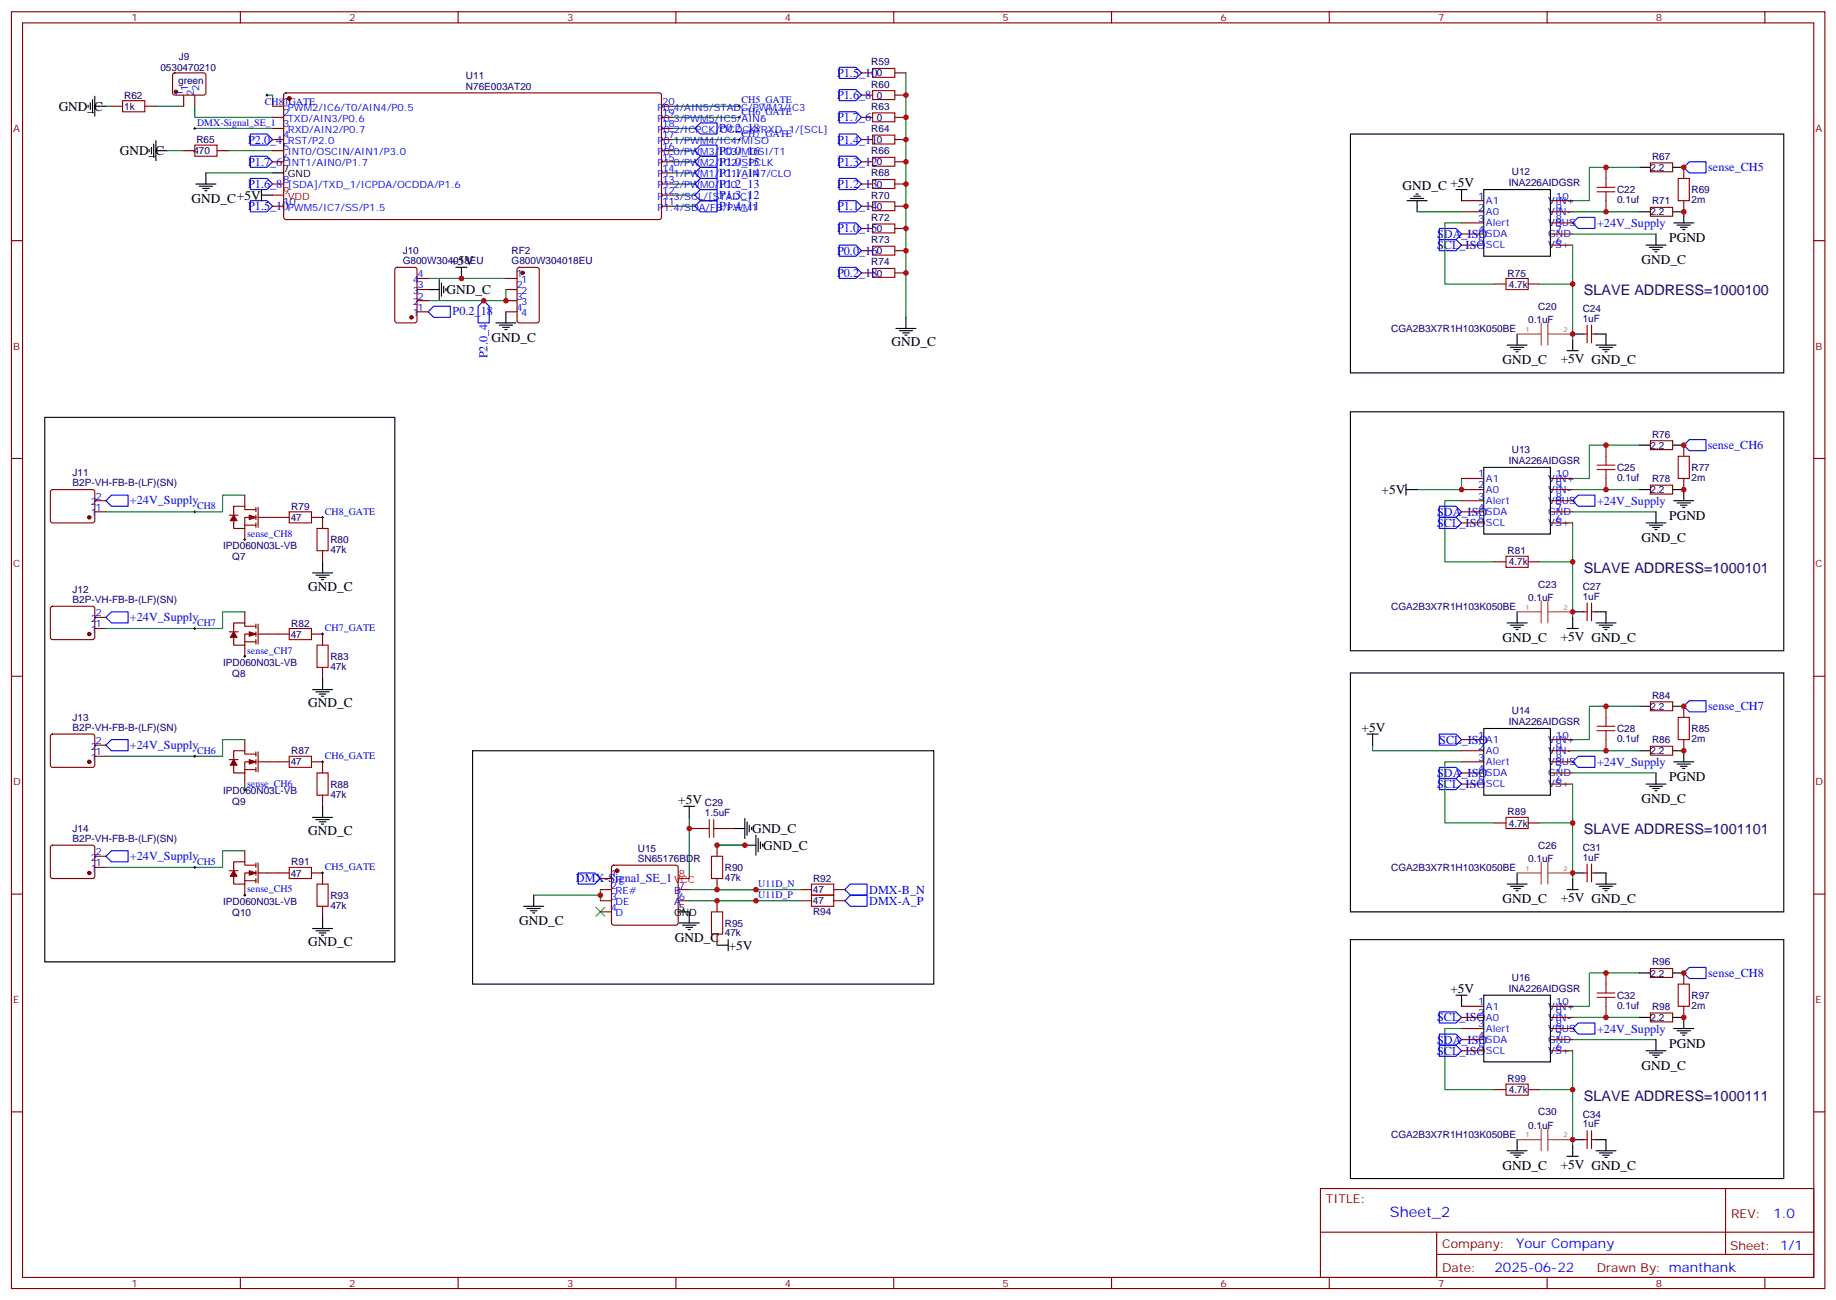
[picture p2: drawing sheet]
<svg xmlns="http://www.w3.org/2000/svg" width="583mm" height="413mm" viewBox="0 0 583 413" stroke-linecap="round" stroke-linejoin="round" font-family="sans-serif">
<g fill="none" stroke="#870000" stroke-width=".35">
<path d="M3.6 3.7h575.8v405.4h-575.8zM7.2 7.3h568.6v398.3h-568.6zM76.3 3.7v3.6M145.5 3.7v3.6M214.6 3.7v3.6M283.7 3.7v3.6M352.9 3.7v3.6M422 3.7v3.6M491.2 3.7v3.6M560.3 3.7v3.6M35.4 33.7h3.5M46 33.7h3.5"/>
<path d="M55 23.3l.5-.2 9.4 .1 .5 .6-.1 6-.6 .4-9.5-.1-.4-.6v-5.7zM58.3 30.2v3.5M61.8 30.2v3.5M86.5 37.3h3.6M86.5 33.7h3.6M90.3 29.7l.5-.2h118.8l.4 .7-.1 39.1-.6 .4-118.8-.1-.4-.6v-38.8zM210 37.3h3.5M210 33.7h3.5M273.5 37.3h3.5M273.5 30.2h3.5M273.5 23.1h3.5M284.1 37.3h3.5"/>
<path d="M284.1 30.2h3.5M284.1 23.1h3.5M58.3 47.8h3.5M68.9 47.8h3.5M86.5 58.4h3.6M86.5 51.4h3.6M86.5 44.3h3.6M86.5 47.8h3.6M86.5 40.8h3.6M210 58.4h3.5M210 51.4h3.5M210 44.3h3.5"/>
<path d="M210 47.8h3.5M210 40.8h3.5M210 54.9h3.5M273.5 58.4h3.5M273.5 51.4h3.5M273.5 44.3h3.5M284.1 58.4h3.5M284.1 51.4h3.5M284.1 44.3h3.5M509.9 53.1v3.6M524 51.7h7v2.8h-7zM534.6 53.1v3.6"/>
<path d="M3.6 76.4h3.6M86.5 65.5h3.6M210 65.5h3.5M210 61.9h3.5M273.5 79.6h3.5M273.5 72.5h3.5M273.5 65.5h3.5M284.1 79.6h3.5M284.1 72.5h3.5M284.1 65.5h3.5M464 63.7h7.1M464 67.2h7.1"/>
<path d="M464 70.8h7.1M464 74.3h7.1M464 77.8h7.1M492.2 63.7h7.1M492.2 67.2h7.1M492.2 70.8h7.1M492.2 74.3h7.1M492.2 77.8h7.1M509.9 63.7v3.5M524 65.8h7v2.9h-7zM534.6 63.7v3.5M575.8 76.4h3.6"/>
<path d="M125.6 85.1l.4-.2h5.7l.6 .4 .1 16.5-.5 .7h-5.9l-.6-.4-.1-16.5zM132.4 88.4h3.5M132.4 91.9h3.5M132.4 95.5h3.5M132.4 99h3.5M160.6 88.4h3.5M160.6 91.9h3.5M160.6 95.5h3.5M160.6 99h3.5M164.4 85.1l.5-.2h5.6l.6 .4 .1 16.5-.5 .7h-5.8l-.7-.4-.1-16.5zM273.5 86.6h3.5M284.1 86.6h3.5"/>
<path d="M474.6 90.2h3.5M485.2 90.2h3.5M502.8 106h1.1M503.9 103.2v5.7M505.3 103.2v5.7M505.3 106h1M524 139.9h7v2.8h-7zM3.6 145.6h3.6M16.2 155.6l.5-.2h12.7l.5 .2 .2 .5-.1 9.5-.6 .4h-13l-.4-.7v-9.2zM30.1 159h3.5M77.7 157.2v3.5M464 151.9h7.1"/>
<path d="M464 155.4h7.1M464 159h7.1M492.2 151.9h7.1M492.2 155.4h7.1M492.2 159h7.1M509.9 141.3v3.6M509.9 151.9v3.5M524 154h7v2.8h-7zM534.6 141.3v3.6M534.6 151.9v3.5M575.8 145.6h3.6M30.1 162.5h3.5"/>
<path d="M72.8 163.5h2.8M77.7 167.8v3.5M77.7 166.7h3.5M81.2 164.3h-3.5v3.5h-3.5v-2.5M81.2 161.8h-3.5v-1.1h-3.5v2.8M81.2 161.1v1.4M81.2 163.5v1.5M81.2 166v1.4M82 164.3h9.8M82 161.1v6.3M98.9 164.3h3.5v3.5M102.4 174.8v3.6"/>
<path d="M464 162.5h7.1M464 166h7.1M474.6 178.4h3.5M485.2 178.4h3.5M492.2 162.5h7.1M492.2 166h7.1M16.2 192.7l.5-.2h12.7l.5 .2 .2 .5-.1 9.4-.6 .5-13-.1-.4-.6v-9.2zM30.1 199.5h3.5M30.1 196h3.5M77.7 194.2v3.6M81.2 198.8h-3.5v-1h-3.5v2.8M81.2 198.1v1.4"/>
<path d="M82 198.1v6.4M502.8 194.2h1.1M503.9 191.4v5.7M505.3 191.4v5.7M505.3 194.2h1M3.6 214.7h3.6M72.8 200.6h2.8M77.7 204.8v3.6M77.7 203.8h3.5M81.2 201.3h-3.5v3.5h-3.5v-2.4M81.2 200.6v1.4M81.2 203.1v1.4"/>
<path d="M82 201.3h9.8M98.9 201.3h3.5v3.5M102.4 211.9v3.5M575.8 214.7h3.6M16.2 233.3l.5-.3h12.7l.5 .3 .2 .5-.1 9.4-.6 .4h-13l-.4-.7v-9.1zM30.1 236.6h3.5M77.7 234.8v3.5M81.2 239.4h-3.5v-1.1h-3.5v2.9M81.2 238.7v1.4M82 238.7v6.3M464 234.8h7.1M464 238.3h7.1"/>
<path d="M492.2 234.8h7.1M492.2 238.3h7.1M509.9 224.2v3.6M509.9 234.8v3.5M524 222.8h7v2.8h-7zM524 236.9h7v2.8h-7zM534.6 224.2v3.6M534.6 234.8v3.5M30.1 240.1h3.5M72.8 241.2h2.8M77.7 245.4v3.5M77.7 244.3h3.5"/>
<path d="M81.2 241.9h-3.5v3.5h-3.5v-2.5M81.2 241.2v1.4M81.2 243.6v1.4M82 241.9h9.8M98.9 241.9h3.5v3.5M102.4 252.4v3.6M464 241.9h7.1M464 245.4h7.1M464 248.9h7.1M492.2 241.9h7.1M492.2 245.4h7.1M492.2 248.9h7.1"/>
<path d="M16.2 268.5l.5-.2h12.7l.5 .2 .2 .5-.1 9.5-.6 .4-13-.1-.4-.6v-9.2zM30.1 275.4h3.5M30.1 271.9h3.5M72.8 276.4h2.8M77.7 270.1v3.5M77.7 279.6h3.5M81.2 277.1h-3.5v3.6h-3.5v-2.5M81.2 274.7h-3.5v-1.1h-3.5v2.8M81.2 274v1.4M81.2 276.4v1.4M81.2 278.9v1.4M82 277.1h9.8"/>
<path d="M82 274v6.3M98.9 277.1h3.5v3.6M190.6 278.9h3.5M194.4 274.9l.4-.2h19.8l.5 .2 .2 .5v17.6l-.2 .5-.5 .2h-19.8l-.5-.2-.2-.5v-17.6zM218.8 263h3.6M227.6 268.3v3.6M227.6 278.9v3.5M229.4 263h3.5M474.6 261.3h3.5M485.2 261.3h3.5M502.8 277.1h1.1M503.9 274.3v5.7"/>
<path d="M505.3 277.1h1M505.3 274.3v5.7M3.6 283.8h3.6M77.7 280.7v3.5M102.4 287.7v3.6M190.6 286h3.5M190.6 282.4h3.5M190.6 289.5h3.5M215.3 286h3.5M215.3 282.4h3.5M227.6 286v3.5M227.6 296.5v3.6"/>
<path d="M254.1 286h3.5M254.1 282.4h3.5M264.7 286h3.5M264.7 282.4h3.5M575.8 283.8h3.6M464 319.5h7.1M492.2 319.5h7.1M509.9 308.9v3.5M509.9 319.5v3.5M524 307.5h7v2.8h-7zM534.6 308.9v3.5M534.6 319.5v3.5"/>
<path d="M464 323h7.1M464 326.5h7.1M464 330.1h7.1M464 333.6h7.1M492.2 323h7.1M492.2 326.5h7.1M492.2 330.1h7.1M492.2 333.6h7.1M524 321.6h7v2.8h-7zM3.6 353h3.6M474.6 345.9h3.5M485.2 345.9h3.5"/>
<path d="M503.9 359v5.6M505.3 359v5.6M575.8 353h3.6M419.2 377.3h156.6v28.3h-156.6zM502.8 361.8h1.1M505.3 361.8h1M547.8 377.4v20.8M419.2 391.2h156.5M456.1 398.2h119.6M456.1 391.2v14.1M76.3 405.6v3.5M145.5 405.6v3.5"/>
<path d="M214.6 405.6v3.5M283.7 405.6v3.5M352.9 405.6v3.5M422 405.6v3.5M491.2 405.6v3.5M560.3 405.6v3.5"/>
</g>
<g fill="none" stroke="#a10000" stroke-width=".35">
<path d="M38.9 32h7.1v3.5h-7.1zM277 35.8h7.1v2.9h-7.1zM277 28.8h7.1v2.8h-7.1zM277 21.7h7.1v2.9h-7.1zM61.8 46.1h7.1v3.5h-7.1zM277 57h7.1v2.8h-7.1zM277 50h7.1v2.8h-7.1zM277 42.9h7.1v2.8h-7.1zM507 59.5h5.7M509.9 56.7v2.8M532.8 56.7h3.5v7h-3.5zM277 78.2h7.1v2.8h-7.1z"/>
<path d="M277 71.1h7.1v2.8h-7.1zM277 64.1h7.1v2.8h-7.1zM507 60.9h5.7M509.9 60.9v2.8M277 85.2h7.1v2.9h-7.1zM478.1 88.4h7.1v3.5h-7.1zM507 149.1h5.7M507 147.7h5.7M509.9 144.9v2.8M509.9 149.1v2.8M532.8 144.9h3.5v7h-3.5zM91.8 162.5h7.1v3.5h-7.1z"/>
<path d="M100.6 167.8h3.6v7h-3.6zM478.1 176.6h7.1v3.5h-7.1zM91.8 199.5h7.1v3.6h-7.1zM100.6 204.8h3.6v7.1h-3.6zM507 232h5.7M507 230.6h5.7M509.9 227.8v2.8M509.9 232v2.8M532.8 227.8h3.5v7h-3.5zM91.8 240.1h7.1v3.5h-7.1zM100.6 245.4h3.6v7h-3.6zM478.1 259.5h7.1v3.5h-7.1z"/>
<path d="M91.8 275.4h7.1v3.5h-7.1zM222.4 263h2.8M225.2 260.2v5.7M225.9 271.9h3.5v7h-3.5zM226.6 263h2.8M226.6 260.2v5.7M100.6 280.7h3.6v7h-3.6zM225.9 289.5h3.5v7h-3.5zM257.6 284.2h7.1v3.5h-7.1zM257.6 280.7h7.1v3.5h-7.1zM507 316.7h5.7M507 315.2h5.7"/>
<path d="M509.9 312.4v2.8M509.9 316.7v2.8M532.8 312.4h3.5v7.1h-3.5zM478.1 344.2h7.1v3.5h-7.1z"/>
</g>
<g fill="none" stroke="#000" stroke-width=".35">
<path d="M28 33.4v.7M28.7 32.7v2.1M29.4 31.6v4.2M30.1 33.7h3.5M30.1 30.6v6.3M47.4 47.5v.7M48.1 46.8v2.1M48.8 45.7v4.3M49.5 47.8h3.5M49.5 44.7v6.3M62.2 58.4h6.3M63.3 59.1h4.2"/>
<path d="M64.3 59.8h2.1M65.4 54.9v3.5M86.5 54.9h3.6M428.7 42.5h137.6v75.9h-137.6zM520.5 53.1h3.5M531 53.1h3.6M65 60.5h.7M83 61.9h3.5M83 60.2v3.5M446.7 63.7h6.4M447.8 63h4.2M448.8 62.3h2.2"/>
<path d="M449.5 61.6h.8M449.9 63.7v3.5M462.2 60.2h3.6M464 60.2v3.5M471.1 60.2h21.1v21.2h-21.1zM520.5 67.2h3.5M522.6 77.8h6.3M523.6 78.5h4.3M524.7 79.2h2.1M525.4 79.9h.7M525.7 74.3v3.5M531 67.2h3.6v3.6"/>
<path d="M531.4 70.8h6.3M532.4 71.5h4.3M533.5 72.2h2.1M534.2 72.9h.7M135.9 91.9h3.6M139.5 88.8v6.3M140.2 89.8v4.3M140.9 90.9v2.1M141.6 91.6v.7M144.7 84.9h3.6M146.5 84.9v3.5M160.6 99v3.5"/>
<path d="M157.4 102.5h6.4M158.5 103.2h4.2M159.6 103.9h2.1M160.3 104.6h.7M284.4 104.3h6.4M285.5 105h4.2M286.6 105.7h2.1M287.3 106.4h.7M287.6 100.8v3.5M478.5 109.6h6.3M479.5 110.3h4.3M480.6 111h2.1"/>
<path d="M481.3 111.7h.7M481.6 106v3.6M497.5 111.3h3.6M499.3 106h3.5M499.3 107.8v3.5M506.3 106h3.6v3.6M506.7 109.6h6.3M507.8 110.3h4.2M508.8 111h2.1M509.5 111.7h.7M14.2 132.5h111.1v172.9h-111.1zM428.7 130.7h137.6v75.9h-137.6z"/>
<path d="M446.4 155.4h3.5M446.4 153.7v3.5M471.1 148.4h21.1v21.1h-21.1zM520.5 155.4h3.5M520.5 141.3h3.5M531 155.4h3.6v3.6M531 141.3h3.6M531.4 159h6.3M532.4 159.7h4.3M102.4 178.4v3.5M522.6 166h6.3M523.6 166.7h4.3"/>
<path d="M524.7 167.4h2.1M525.4 168.1h.7M525.7 162.5v3.5M533.5 160.4h2.1M534.2 161.1h.7M99.2 181.9h6.4M100.3 182.6h4.2M101.4 183.3h2.1M102.1 184h.7M478.5 197.8h6.3M479.5 198.5h4.3M480.6 199.2h2.1"/>
<path d="M481.3 199.9h.7M481.6 194.2v3.6M497.5 199.5h3.6M499.3 196v3.5M499.3 194.2h3.5M506.3 194.2h3.6v3.6M506.7 197.8h6.3M507.8 198.5h4.2M508.8 199.2h2.1M509.5 199.9h.7M99.2 218.9h6.4M100.3 219.6h4.2"/>
<path d="M102.4 215.4v3.5M428.7 213.6h137.6v75.9h-137.6zM101.4 220.3h2.1M102.1 221.1h.7M150 238.3h146.4v74.1h-146.4zM434 233h3.6M435.8 233v3.6M471.1 231.3h21.1v21.1h-21.1zM520.5 224.2h3.5M520.5 238.3h3.5M531 238.3h3.6v3.6M531 224.2h3.6"/>
<path d="M99.2 259.5h6.4M102.4 256v3.5M217.1 256h3.5M218.8 256v3.5M236.5 259.9v6.3M522.6 248.9h6.3M523.6 249.6h4.3M524.7 250.3h2.1M525.4 251h.7M525.7 245.4v3.5M531.4 241.9h6.3M532.4 242.6h4.3"/>
<path d="M533.5 243.3h2.1M534.2 244h.7M100.3 260.2h4.2M101.4 260.9h2.1M102.1 261.6h.7M232.9 263h3.6M236.5 268.3h3.5M237.2 260.9v4.2M237.9 262v2.1M238.6 262.7v.7M240 265.1v6.4M240.7 266.2v4.2"/>
<path d="M241.4 267.3v2.1M242.1 268v.7M481.6 277.1v3.6M499.3 278.9v3.5M499.3 277.1h3.5M506.3 277.1h3.6v3.6M99.2 294.8h6.4M100.3 295.5h4.2M101.4 296.2h2.1M102.1 296.9h.7M102.4 291.3v3.5M166.3 287.7h6.3"/>
<path d="M167.3 288.4h4.3M168.4 289.1h2.1M169.1 289.8h.7M169.4 284.2v3.5M215.3 289.5h3.5v3.5M215.7 293h6.3M216.7 293.7h4.2M217.8 294.4h2.1M218.5 295.1h.7M231.2 298.3v3.5M428.7 298.3h137.6v75.9h-137.6zM478.5 280.7h6.3"/>
<path d="M479.5 281.4h4.3M480.6 282.1h2.1M481.3 282.8h.7M497.5 282.4h3.6M506.7 280.7h6.3M507.8 281.4h4.2M508.8 282.1h2.1M509.5 282.8h.7M227.6 300.1h3.6M462.2 315.9h3.6M464 315.9v3.6M471.1 315.9h21.1v21.2h-21.1z"/>
<path d="M520.5 308.9h3.5M531 308.9h3.6M520.5 323h3.5M522.6 333.6h6.3M523.6 334.3h4.3M524.7 335h2.1M525.4 335.7h.7M525.7 330.1v3.5M531 323h3.6v3.5M531.4 326.5h6.3M532.4 327.2h4.3M533.5 327.9h2.1"/>
<path d="M534.2 328.6h.7M478.5 365.3h6.3M479.5 366h4.3M480.6 366.7h2.1M481.3 367.5h.7M481.6 361.8v3.5M497.5 367.1h3.6M499.3 363.6v3.5M499.3 361.8h3.5M506.3 361.8h3.6v3.5M506.7 365.3h6.3M507.8 366h4.2"/>
<path d="M508.8 366.7h2.1M509.5 367.5h.7"/>
</g>
<g fill="none" stroke="#00f" stroke-width=".35">
<path d="M266.5 35.5h5.2l1.8 1.8-1.8 1.7h-5.2zM266.5 21.4h5.2l1.8 1.7-1.8 1.8h-5.2zM266.5 28.4h5.2l1.8 1.8-1.8 1.8h-5.2zM79.5 42.5h5.3l1.7 1.8-1.7 1.8h-5.3zM79.5 49.6h5.3l1.7 1.8-1.7 1.7h-5.3zM79.5 56.7h5.3l1.7 1.7-1.7 1.8h-5.3zM220.6 58.4l1.8-1.7h5.2v3.5h-5.2zM220.6 54.9l1.8-1.8h5.2v3.6h-5.2zM220.6 47.8l1.8-1.7h5.2v3.5h-5.2zM220.6 40.8l1.8-1.8h5.2v3.5h-5.2zM222.4 49.6h5.2v3.5h-5.2l-1.8-1.7zM266.5 49.6h5.2l1.8 1.8-1.8 1.7h-5.2z"/>
<path d="M266.5 42.5h5.2l1.8 1.8-1.8 1.8h-5.2zM266.5 56.7h5.2l1.8 1.7-1.8 1.8h-5.2zM536.3 51.4h5.3v3.5h-5.3l-1.7-1.8zM79.5 63.7h5.3l1.7 1.8-1.7 1.7h-5.3zM220.6 65.5l1.8-1.8h5.2v3.5h-5.2zM222.4 60.2h5.2v3.5h-5.2l-1.8-1.8zM266.5 63.7h5.2l1.8 1.8-1.8 1.7h-5.2zM266.5 70.8h5.2l1.8 1.7-1.8 1.8h-5.2zM266.5 77.8h5.2l1.8 1.8-1.8 1.8h-5.2zM457 76.1h5.2l1.8 1.7-1.8 1.8h-5.2zM457 72.5h5.2l1.8 1.8-1.8 1.8h-5.2zM499.3 70.8l1.8-1.8h5.2v3.5h-5.2z"/>
<path d="M135.9 99l1.8-1.8h5.3v3.6h-5.3zM153.6 95.5l1.7 1.7v5.3h-3.5v-5.3zM266.5 84.9h5.2l1.8 1.7-1.8 1.8h-5.2zM33.6 159l1.8-1.8h5.3v3.5h-5.3zM499.3 159l1.8-1.8h5.2v3.5h-5.2zM534.6 141.3l1.7-1.7h5.3v3.5h-5.3zM457 160.7h5.2l1.8 1.8-1.8 1.8h-5.2zM457 164.3h5.2l1.8 1.7-1.8 1.8h-5.2zM33.6 196l1.8-1.8h5.3v3.6h-5.3zM33.6 236.6l1.8-1.8h5.3v3.5h-5.3zM457 233h5.2l1.8 1.8-1.8 1.8h-5.2zM534.6 224.2l1.7-1.7h5.3v3.5h-5.3z"/>
<path d="M457 247.2h5.2l1.8 1.7-1.8 1.8h-5.2zM457 243.6h5.2l1.8 1.8-1.8 1.8h-5.2zM501.1 240.1h5.2v3.5h-5.2l-1.8-1.7zM35.4 270.1h5.3v3.5h-5.3l-1.8-1.7zM183.6 277.1h5.2l1.8 1.8-1.8 1.8h-5.2zM268.2 282.4l1.8-1.7h5.3v3.5h-5.3zM268.2 286l1.8-1.8h5.3v3.5h-5.3zM534.6 308.9l1.7-1.8h5.3v3.6h-5.3zM457 328.3h5.2l1.8 1.8-1.8 1.7h-5.2zM457 331.8h5.2l1.8 1.8-1.8 1.8h-5.2zM457 321.2h5.2l1.8 1.8-1.8 1.8h-5.2zM501.1 324.8h5.2v3.5h-5.2l-1.8-1.8z"/>
</g>
<g fill="none" stroke="#008700" stroke-width=".35">
<path d="M33.6 33.7h1.8M49.5 33.7h8.8M61.8 33.7v3.6h24.7M84.8 30.2h1.7v3.5M213.5 33.7h21.2M213.5 37.3h21.2M287.6 23.1v77.7M53 47.8h5.3M61.8 40.8h24.7M65.4 54.9h21.1M72.4 47.8h14.1M213.5 47.8h7.1"/>
<path d="M213.5 54.9h7.1M213.5 58.4h7.1M213.5 51.4h7.1M213.5 40.8h7.1M213.5 44.3h21.2M520.5 53.1h-15.9v10.6h-5.3M213.5 65.5h7.1M213.5 61.9h7.1M449.9 67.2h14.1M464 70.8h-5.3v19.4h15.9M499.3 77.8v12.4h-10.6M499.3 67.2h21.2"/>
<path d="M499.3 74.3h26.4M135.9 88.4h24.7M160.6 91.9v3.6h-24.7M499.3 90.2v17.6M77.7 157.2h-7v5.3h-37.1M464 151.9v3.5h-14.1M464 159h-5.3v19.4h15.9M499.3 155.4h21.2M520.5 141.3h-15.9v10.6h-5.3M499.3 166v12.4h-10.6M499.3 178.4v17.6M499.3 162.5h26.4"/>
<path d="M77.7 194.2h-7v5.3h-37.1M77.7 234.8h-7v5.3h-37.1M435.8 236.6v1.7h28.2M499.3 238.3h21.2M520.5 224.2h-15.9v10.6h-5.3M77.7 248.9v1.8M218.8 259.5v19.4M464 241.9h-5.3v19.4h15.9M499.3 248.9v12.4h-10.6M499.3 245.4h26.4M77.7 270.1h-7v5.3h-37.1M227.6 268.3h8.9"/>
<path d="M499.3 261.3v17.6M169.4 284.2h21.2M190.6 282.4v3.6M218.8 282.4h35.3M218.8 286h35.3M227.6 286h12.4M227.6 282.4h12.4M520.5 308.9h-15.9v10.6h-5.3M464 326.5h-5.3v19.4h15.9M499.3 323h21.2M499.3 333.6v12.3h-10.6M499.3 330.1h26.4"/>
<path d="M499.3 345.9v17.7"/>
</g>
<g fill="none" stroke="#000" stroke-width=".32">
<path d="M84.4 30.2h.7M84.8 29.8v.8M234.4 33.7h.7M234.4 37.3h.7M234.7 33.4v.7M234.7 36.9v.7M61.5 40.8h.7M61.8 40.4v.7M234.4 44.3h.7M234.7 44v.7M61.5 162.5h.7M61.8 162.1v.7"/>
<path d="M77.4 171.3h.7M77.7 171v.7M102.1 164.3h.7M102.4 163.9v.7M61.5 199.5h.7M61.8 199.2v.7M77.4 208.4h.7M77.7 208v.7M102.1 201.3h.7M102.4 200.9v.7M61.8 239.7v.8M61.5 240.1h.7"/>
<path d="M77.4 250.7h.7M77.7 250.3v.7M102.1 241.9h.7M102.4 241.5v.7M61.5 275.4h.7M61.8 275v.7M102.1 277.1h.7M102.4 276.8v.7M77.4 284.2h.7M77.7 283.8v.8M239.6 286h.7M239.6 282.4h.7"/>
<path d="M240 282.1v.7M240 285.6v.7"/>
</g>
<path d="M189.2 288.1l2.8 2.8M192 288.1l-2.8 2.8" fill="none" stroke="#3c3" stroke-width=".35"/>
<g fill="#870000" stroke="#870000" stroke-width=".35">
<path d="M74.2 276.4l1 1.8h-2.1z"/>
<path d="M79.1 276.4l2.1 .7-2.1 .7z"/>
<path d="M74.2 241.2l1 1.7h-2.1z"/>
<path d="M79.1 241.2l2.1 .7-2.1 .7z"/>
<path d="M74.2 200.6l1 1.8h-2.1z"/>
<path d="M79.1 200.6l2.1 .7-2.1 .7z"/>
<path d="M74.2 163.5l1 1.8h-2.1z"/>
<path d="M79.1 163.5l2.1 .8-2.1 .7z"/>
<circle cx="195.9" cy="276.4" r=".53"/>
<circle cx="165.9" cy="86.6" r=".53"/>
<circle cx="130.6" cy="100.8" r=".53"/>
<circle cx="55.8" cy="29.1" r=".53"/>
<circle cx="28.3" cy="277.1" r=".53"/>
<circle cx="28.3" cy="241.9" r=".53"/>
<circle cx="28.3" cy="201.3" r=".53"/>
<circle cx="28.3" cy="164.3" r=".53"/>
<circle cx="91.8" cy="31.3" r=".53"/>
</g>
<path d="M86.5 61.9h3.6M215.3 278.9h3.5" fill="none" stroke="#f00" stroke-width=".35"/>
<g fill="none" stroke="#a64a4a" stroke-width=".35">
<path d="M481.6 106h7.7M489.3 102.5v7.1M491.4 102.5v7.1M491.4 106h.7M492.3 106h7M481.6 194.2h7.7M489.3 190.7v7.1M491.4 190.7v7.1M491.4 194.2h.7M492.3 194.2h7M481.6 277.1h7.7M489.3 273.6v7.1"/>
<path d="M491.4 273.6v7.1M491.4 277.1h.7M492.3 277.1h7M489.3 358.3v7M491.4 358.3v7M481.6 361.8h7.7M491.4 361.8h.7M492.3 361.8h7"/>
</g>
<g fill="#c00">
<circle cx="287.6" cy="86.6" r=".88"/>
<circle cx="287.6" cy="79.6" r=".88"/>
<circle cx="287.6" cy="72.5" r=".88"/>
<circle cx="287.6" cy="65.5" r=".88"/>
<circle cx="287.6" cy="58.4" r=".88"/>
<circle cx="287.6" cy="51.4" r=".88"/>
<circle cx="287.6" cy="44.3" r=".88"/>
<circle cx="287.6" cy="37.3" r=".88"/>
<circle cx="287.6" cy="30.2" r=".88"/>
<circle cx="499.3" cy="106" r=".88"/>
<circle cx="499.3" cy="90.2" r=".88"/>
<circle cx="534.6" cy="53.1" r=".88"/>
<circle cx="534.6" cy="67.2" r=".88"/>
<circle cx="509.9" cy="67.2" r=".88"/>
<circle cx="509.9" cy="53.1" r=".88"/>
<circle cx="509.9" cy="141.3" r=".88"/>
<circle cx="509.9" cy="155.4" r=".88"/>
<circle cx="534.6" cy="155.4" r=".88"/>
<circle cx="534.6" cy="141.3" r=".88"/>
<circle cx="499.3" cy="178.4" r=".88"/>
<circle cx="499.3" cy="194.2" r=".88"/>
<circle cx="499.3" cy="277.1" r=".88"/>
<circle cx="499.3" cy="261.3" r=".88"/>
<circle cx="534.6" cy="224.2" r=".88"/>
<circle cx="534.6" cy="238.3" r=".88"/>
<circle cx="509.9" cy="238.3" r=".88"/>
<circle cx="509.9" cy="224.2" r=".88"/>
<circle cx="509.9" cy="308.9" r=".88"/>
<circle cx="509.9" cy="323" r=".88"/>
<circle cx="534.6" cy="323" r=".88"/>
<circle cx="534.6" cy="308.9" r=".88"/>
<circle cx="499.3" cy="345.9" r=".88"/>
<circle cx="499.3" cy="361.8" r=".88"/>
<circle cx="240" cy="286" r=".88"/>
<circle cx="240" cy="282.4" r=".88"/>
<circle cx="227.6" cy="286" r=".88"/>
<circle cx="227.6" cy="282.4" r=".88"/>
<circle cx="236.5" cy="268.3" r=".88"/>
<circle cx="227.6" cy="268.3" r=".88"/>
<circle cx="218.8" cy="263" r=".88"/>
<circle cx="190.6" cy="284.2" r=".88"/>
<circle cx="153.6" cy="95.5" r=".88"/>
<circle cx="160.6" cy="95.5" r=".88"/>
<circle cx="146.5" cy="88.4" r=".88"/>
<circle cx="464" cy="155.4" r=".88"/>
</g>
<g font-size="4.6" fill="#000080">
<text x="502.8" y="93.7">SLAVE ADDRESS=1000100</text>
<text x="502.8" y="181.9">SLAVE ADDRESS=1000101</text>
<text x="502.8" y="264.8">SLAVE ADDRESS=1001101</text>
<text x="502.8" y="349.5">SLAVE ADDRESS=1000111</text>
</g>
<text font-size="4.6" fill="#00f" x="441.3" y="386.4">Sheet_2</text>
<g font-size="4.2">
<text x="18.6" y="35.1">GND_C</text>
<text x="38" y="49.3">GND_C</text>
<text x="60.8" y="64.5">GND_C</text>
<text x="75.2" y="63.4">+5V</text>
<text x="445.3" y="60.5">GND_C +5V</text>
<text x="530" y="76.8">PGND</text>
<text x="521.2" y="83.9">GND_C</text>
<text x="143" y="84.2">+5V</text>
<text x="141.7" y="93.4">GND_C</text>
<text x="156" y="108.6">GND_C</text>
<text x="283" y="109.9">GND_C</text>
<text x="477.1" y="115.6">GND_C</text>
<text x="495.5" y="115.2">+5V GND_C</text>
<text x="438.6" y="156.9">+5V</text>
<text x="530" y="165">PGND</text>
<text x="521.2" y="172.1">GND_C</text>
<text x="97.8" y="187.5">GND_C</text>
<text x="477.1" y="203.8">GND_C</text>
<text x="495.5" y="203.4">+5V GND_C</text>
<text x="97.8" y="224.6">GND_C</text>
<text x="432.3" y="232.3">+5V</text>
<text x="530" y="247.9">PGND</text>
<text x="215.3" y="255.3">+5V</text>
<text x="521.2" y="255">GND_C</text>
<text x="97.8" y="265.1">GND_C</text>
<text x="238.8" y="264.4">GND_C</text>
<text x="242.3" y="269.7">GND_C</text>
<text x="477.1" y="286.7">GND_C</text>
<text x="495.5" y="286.3">+5V GND_C</text>
<text x="164.9" y="293.8">GND_C</text>
<text x="214.2" y="299">GND_C</text>
<text x="97.8" y="300.4">GND_C</text>
<text x="231.4" y="301.5">+5V</text>
<text x="460.5" y="315.2">+5V</text>
<text x="530" y="332.6">PGND</text>
<text x="521.2" y="339.7">GND_C</text>
<text x="477.1" y="371.4">GND_C</text>
<text x="495.5" y="371">+5V GND_C</text>
</g>
<g font-size="4.2" fill="#00f">
<text x="563" y="386.6">1.0</text>
<text x="481.4" y="396.2">Your Company</text>
<text x="474.5" y="404">2025-06-22</text>
</g>
<g font-size="3.9" fill="#00f">
<text x="265.7" y="24.4">P1.5_10</text>
<text x="265.7" y="31.5">P1.6_8</text>
<text x="228.4" y="41.9">P0.2_18</text>
<text x="265.7" y="38.5">P1.7_6</text>
<text x="78.8" y="45.6">P2.0_4</text>
<text x="265.7" y="45.6">P1.4_11</text>
<text x="78.8" y="52.6">P1.7_6</text>
<text x="228.4" y="52.7">P1.0_15</text>
<text x="228.4" y="49.1">P0.0_16</text>
<text x="265.7" y="52.6">P1.3_12</text>
<text x="78.8" y="59.7">P1.6_8</text>
<text x="228.4" y="59.7">P1.2_13</text>
<text x="228.4" y="56.2">P1.1_14</text>
<text x="265.7" y="59.7">P1.2_13</text>
<text x="542.3" y="54.3">sense_CH5</text>
<text x="228.4" y="63.3">P1.3_12</text>
<text x="78.8" y="66.7">P1.5_10</text>
<text x="228.4" y="66.8">P1.4_11</text>
<text x="265.7" y="66.7">P1.1_14</text>
<text x="265.7" y="73.8">P1.0_15</text>
<text x="456.2" y="75.6">SDA_ISO</text>
<text x="507" y="72.1">+24V_Supply</text>
<text x="265.7" y="80.8">P0.0_16</text>
<text x="456.2" y="79.1">SCL_ISO</text>
<text x="265.7" y="87.9">P0.2_18</text>
<text x="143.7" y="100.1">P0.2_18</text>
<text x="154.8" y="113.8" transform="rotate(-90 154.8 113.8)">P2.0_4</text>
<text x="542.2" y="142.7">sense_CH6</text>
<text x="41.2" y="160.1">+24V_Supply</text>
<text x="507" y="160.3">+24V_Supply</text>
<text x="456.2" y="163.7">SDA_ISO</text>
<text x="456.2" y="167.2">SCL_ISO</text>
<text x="41.2" y="197.1">+24V_Supply</text>
<text x="542.3" y="225.3">sense_CH7</text>
<text x="41.2" y="237.7">+24V_Supply</text>
<text x="456.9" y="236.1">SCL_ISO</text>
<text x="507" y="243.2">+24V_Supply</text>
<text x="456.2" y="250.2">SCL_ISO</text>
<text x="456.2" y="246.6">SDA_ISO</text>
<text x="41.2" y="273">+24V_Supply</text>
<text x="182.8" y="280.2">DMX-Signal_SE_1</text>
<text x="276" y="283.7">DMX-B_N</text>
<text x="276" y="287.3">DMX-A_P</text>
<text x="542.3" y="310.2">sense_CH8</text>
<text x="456.2" y="324.2">SCL_ISO</text>
<text x="507" y="327.8">+24V_Supply</text>
<text x="456.2" y="331.3">SDA_ISO</text>
<text x="456.2" y="334.8">SCL_ISO</text>
</g>
<g font-size="3.9" fill="#800">
<text x="421" y="381.9">TITLE:</text>
<text x="549.6" y="386.6">REV:</text>
<text x="457.9" y="396.1">Company:</text>
<text x="549.2" y="396.7">Sheet: 1/1</text>
<text x="457.9" y="403.8">Date:</text>
<text x="506.9" y="403.9">Drawn By: manthank</text>
</g>
<g font-size="3.2" fill="#800">
<text x="41.7" y="6.7">1</text>
<text x="110.9" y="6.7">2</text>
<text x="180" y="6.7">3</text>
<text x="249.2" y="6.7">4</text>
<text x="318.3" y="6.7">5</text>
<text x="387.5" y="6.7">6</text>
<text x="456.6" y="6.7">7</text>
<text x="525.7" y="6.7">8</text>
<text x="4.2" y="41.8">A</text>
<text x="576.4" y="41.8">A</text>
<text x="4.2" y="111">B</text>
<text x="576.4" y="111">B</text>
<text x="4.2" y="180.1">C</text>
<text x="576.4" y="180.1">C</text>
<text x="4.2" y="249.3">D</text>
<text x="576.4" y="249.3">D</text>
<text x="4.2" y="318.4">E</text>
<text x="576.4" y="318.4">E</text>
<text x="41.7" y="408.6">1</text>
<text x="110.9" y="408.6">2</text>
<text x="180" y="408.6">3</text>
<text x="249.2" y="408.6">4</text>
<text x="318.3" y="408.6">5</text>
<text x="387.5" y="408.6">6</text>
<text x="456.6" y="408.6">7</text>
<text x="525.7" y="408.6">8</text>
</g>
<g font-size="3.2" fill="#000080">
<text x="50.9" y="22.5">0530470210</text>
<text x="56.8" y="19">J9</text>
<text x="276.6" y="20.8">R59</text>
<text x="56.6" y="26.7">green</text>
<text x="147.9" y="28.4">N76E003AT20</text>
<text x="147.9" y="25.2">U11</text>
<text x="276.6" y="27.8">R60</text>
<text x="278.4" y="24.3">0</text>
<text x="39.4" y="31.3">R62</text>
<text x="39.5" y="34.9">1k</text>
<text x="276.6" y="34.9">R63</text>
<text x="278.4" y="31.3">0</text>
<text x="276.6" y="41.9">R64</text>
<text x="278.4" y="38.4">0</text>
<text x="62.3" y="45.4">R65</text>
<text x="278.4" y="45.4">0</text>
<text x="61.4" y="49">470</text>
<text x="276.6" y="49">R66</text>
<text x="278.4" y="52.5">0</text>
<text x="524.5" y="50.7">R67</text>
<text x="276.6" y="56">R68</text>
<text x="278.4" y="59.6">0</text>
<text x="479" y="59.1">INA226AIDGSR</text>
<text x="480" y="55.7">U12</text>
<text x="524" y="54.3">2.2</text>
<text x="276.6" y="63.1">R70</text>
<text x="513.4" y="64.4">0.1uf</text>
<text x="513.4" y="61.3">C22</text>
<text x="524.5" y="64.9">R71</text>
<text x="537" y="64.5">2m</text>
<text x="537" y="61.3">R69</text>
<text x="276.6" y="70.1">R72</text>
<text x="278.4" y="66.6">0</text>
<text x="524" y="68.4">2.2</text>
<text x="276.6" y="77.2">R73</text>
<text x="278.4" y="73.7">0</text>
<text x="127.9" y="83.8">G800W304018EU</text>
<text x="127.9" y="80.7">J10</text>
<text x="162.4" y="83.8">G800W304018EU</text>
<text x="162.4" y="80.7">RF2</text>
<text x="278.4" y="80.7">0</text>
<text x="276.6" y="84.3">R74</text>
<text x="278.4" y="87.8">0</text>
<text x="478.6" y="87.8">R75</text>
<text x="479.1" y="91.3">4.7k</text>
<text x="488.4" y="98.3">C20</text>
<text x="502.5" y="99.1">C24</text>
<text x="441.7" y="105.4">CGA2B3X7R1H103K050BE</text>
<text x="485.2" y="102.5">0.1uF</text>
<text x="502.5" y="102.2">1uF</text>
<text x="480" y="143.9">U13</text>
<text x="524" y="142.5">2.2</text>
<text x="524.5" y="138.9">R76</text>
<text x="479" y="147.3">INA226AIDGSR</text>
<text x="513.4" y="149.5">C25</text>
<text x="537" y="149.5">R77</text>
<text x="23" y="154.4">B2P-VH-FB-B-(LF)(SN)</text>
<text x="23" y="151.2">J11</text>
<text x="513.4" y="152.6">0.1uf</text>
<text x="524.5" y="153.1">R78</text>
<text x="537" y="152.7">2m</text>
<text x="92.5" y="161.9">R79</text>
<text x="524" y="156.6">2.2</text>
<text x="92.3" y="165.4">47</text>
<text x="104.9" y="172.5">R80</text>
<text x="70.8" y="174.4">IPD060N03L-VB</text>
<text x="73.8" y="177.9">Q7</text>
<text x="104.9" y="175.6">47k</text>
<text x="478.6" y="176">R81</text>
<text x="479.1" y="179.5">4.7k</text>
<text x="23" y="191.4">B2P-VH-FB-B-(LF)(SN)</text>
<text x="23" y="188.2">J12</text>
<text x="485.2" y="190.7">0.1uF</text>
<text x="488.4" y="186.5">C23</text>
<text x="502.5" y="190.4">1uF</text>
<text x="502.5" y="187.2">C27</text>
<text x="441.7" y="193.6">CGA2B3X7R1H103K050BE</text>
<text x="92.3" y="202.4">47</text>
<text x="92.5" y="198.9">R82</text>
<text x="104.9" y="209.5">R83</text>
<text x="70.8" y="211.4">IPD060N03L-VB</text>
<text x="73.8" y="215">Q8</text>
<text x="104.9" y="212.6">47k</text>
<text x="524.5" y="221.8">R84</text>
<text x="480" y="226.8">U14</text>
<text x="524" y="225.4">2.2</text>
<text x="23" y="232">B2P-VH-FB-B-(LF)(SN)</text>
<text x="23" y="228.8">J13</text>
<text x="479" y="230.2">INA226AIDGSR</text>
<text x="513.4" y="232.4">C28</text>
<text x="537" y="232.4">R85</text>
<text x="92.5" y="239.5">R87</text>
<text x="513.4" y="235.5">0.1uf</text>
<text x="524" y="239.5">2.2</text>
<text x="524.5" y="236">R86</text>
<text x="537" y="235.6">2m</text>
<text x="92.3" y="243">47</text>
<text x="104.9" y="250.1">R88</text>
<text x="70.8" y="252">IPD060N03L-VB</text>
<text x="73.8" y="255.5">Q9</text>
<text x="104.9" y="253.2">47k</text>
<text x="223.8" y="256">C29</text>
<text x="223.8" y="259.2">1.5uF</text>
<text x="478.6" y="258.9">R89</text>
<text x="479.1" y="262.4">4.7k</text>
<text x="23" y="267.3">B2P-VH-FB-B-(LF)(SN)</text>
<text x="23" y="264.1">J14</text>
<text x="488.4" y="269.4">C26</text>
<text x="92.5" y="274.8">R91</text>
<text x="202.5" y="273.6">SN65176BDR</text>
<text x="202.5" y="270.5">U15</text>
<text x="485.2" y="273.6">0.1uF</text>
<text x="502.5" y="273.3">1uF</text>
<text x="502.5" y="270.2">C31</text>
<text x="92.3" y="278.3">47</text>
<text x="230.1" y="279.7">47k</text>
<text x="230.1" y="276.5">R90</text>
<text x="258.1" y="280">R92</text>
<text x="441.7" y="276.5">CGA2B3X7R1H103K050BE</text>
<text x="70.8" y="287.3">IPD060N03L-VB</text>
<text x="104.9" y="285.3">R93</text>
<text x="258.1" y="287.1">47</text>
<text x="258.1" y="283.6">47</text>
<text x="73.8" y="290.8">Q10</text>
<text x="104.9" y="288.5">47k</text>
<text x="258.1" y="290.6">R94</text>
<text x="230.1" y="297.3">47k</text>
<text x="230.1" y="294.2">R95</text>
<text x="480" y="311.5">U16</text>
<text x="524" y="310">2.2</text>
<text x="524.5" y="306.5">R96</text>
<text x="479" y="314.9">INA226AIDGSR</text>
<text x="513.4" y="317.1">C32</text>
<text x="537" y="317.1">R97</text>
<text x="513.4" y="320.2">0.1uf</text>
<text x="524.5" y="320.6">R98</text>
<text x="537" y="320.2">2m</text>
<text x="524" y="324.1">2.2</text>
<text x="478.6" y="343.6">R99</text>
<text x="479.1" y="347.1">4.7k</text>
<text x="485.2" y="358.3">0.1uF</text>
<text x="488.4" y="354.1">C30</text>
<text x="502.5" y="357.9">1uF</text>
<text x="502.5" y="354.8">C34</text>
<text x="441.7" y="361.2">CGA2B3X7R1H103K050BE</text>
</g>
<g font-size="3.2" fill="#00f">
<text x="59.7" y="28.9" transform="rotate(-90 59.7 28.9)">1</text>
<text x="63.3" y="28.9" transform="rotate(-90 63.3 28.9)">2</text>
<text x="58" y="30.4" transform="rotate(-90 58 30.4)">1</text>
<text x="61.5" y="30.4" transform="rotate(-90 61.5 30.4)">2</text>
<text x="84.1" y="33.4">CH8_GATE</text>
<text x="89.9" y="33.4">1</text>
<text x="91.4" y="35.1">PWM2/IC6/T0/AIN4/P0.5</text>
<text x="208.7" y="35.1">P0.4/AIN5/STADC/PWM3/IC3</text>
<text x="210.2" y="33.4">20</text>
<text x="235.4" y="32.8">CH5_GATE</text>
<text x="62.5" y="39.9">DMX-Signal_SE_1</text>
<text x="89.9" y="36.9">2</text>
<text x="89.9" y="40.4">3</text>
<text x="91.4" y="38.7">TXD/AIN3/P0.6</text>
<text x="208.7" y="38.7">P0.3/PWM5/IC5/AIN6</text>
<text x="210.2" y="40.4">18</text>
<text x="210.2" y="36.9">19</text>
<text x="235.4" y="36.4">CH6_GATE</text>
<text x="89.9" y="44">4</text>
<text x="89.9" y="47.5">5</text>
<text x="91.4" y="42.2">RXD/AIN2/P0.7</text>
<text x="91.4" y="45.7">RST/P2.0</text>
<text x="208.7" y="45.7">P0.1/PWM4/IC4/MISO</text>
<text x="208.7" y="42.2">P0.2/ICPCK/OCDCK/RXD_1/[SCL]</text>
<text x="210.2" y="47.5">16</text>
<text x="210.2" y="44">17</text>
<text x="235.4" y="43.4">CH7_GATE</text>
<text x="89.9" y="51">6</text>
<text x="91.4" y="49.2">INT0/OSCIN/AIN1/P3.0</text>
<text x="91.4" y="52.8">INT1/AIN0/P1.7</text>
<text x="208.7" y="52.8">P1.0/PWM2/IC2/SPCLK</text>
<text x="208.7" y="49.2">P0.0/PWM3/IC3/MOSI/T1</text>
<text x="210.2" y="51">15</text>
<text x="89.9" y="58.1">8</text>
<text x="91.4" y="59.8">[SDA]/TXD_1/ICPDA/OCDDA/P1.6</text>
<text x="208.7" y="59.8">P1.2/PWM0/IC0</text>
<text x="208.7" y="56.3">P1.1/PWM1/IC1/AIN7/CLO</text>
<text x="210.2" y="58.1">13</text>
<text x="210.2" y="54.5">14</text>
<text x="89.9" y="65.1">10</text>
<text x="208.7" y="63.4">P1.3/SCL/[STADC]</text>
<text x="210.2" y="65.1">11</text>
<text x="210.2" y="61.6">12</text>
<text x="469.3" y="63.4">1</text>
<text x="471.8" y="64.8">A1</text>
<text x="491.5" y="64.8">VIN+</text>
<text x="494" y="63.4">10</text>
<text x="91.4" y="66.9">PWM5/IC7/SS/P1.5</text>
<text x="208.7" y="66.9">P1.4/SDA/FB/PWM1</text>
<text x="469.3" y="66.9">2</text>
<text x="469.3" y="70.4">3</text>
<text x="471.8" y="68.3">A0</text>
<text x="471.8" y="71.8">Alert</text>
<text x="491.5" y="71.8">VBUS</text>
<text x="491.5" y="68.3">VIN-</text>
<text x="494" y="70.4">8</text>
<text x="494" y="66.9">9</text>
<text x="469.3" y="73.9">4</text>
<text x="469.3" y="77.5">5</text>
<text x="471.8" y="75.4">SDA</text>
<text x="491.5" y="75.4">GND</text>
<text x="494" y="77.5">6</text>
<text x="494" y="73.9">7</text>
<text x="471.8" y="78.9">SCL</text>
<text x="491.5" y="78.9">VS+</text>
<text x="131.1" y="89.8">4</text>
<text x="132.6" y="88.1">4</text>
<text x="164" y="88.1">1</text>
<text x="165.5" y="89.8">1</text>
<text x="131.1" y="93.3">3</text>
<text x="132.6" y="95.1">2</text>
<text x="132.6" y="91.6">3</text>
<text x="164" y="91.6">2</text>
<text x="164" y="95.1">3</text>
<text x="165.5" y="93.3">2</text>
<text x="131.1" y="100.4">1</text>
<text x="131.1" y="96.9">2</text>
<text x="132.6" y="98.6">1</text>
<text x="164" y="98.6">4</text>
<text x="165.5" y="96.9">3</text>
<text x="165.5" y="100.4">4</text>
<text x="469.3" y="151.6">1</text>
<text x="469.3" y="155.1">2</text>
<text x="471.8" y="153">A1</text>
<text x="491.5" y="153">VIN+</text>
<text x="494" y="155.1">9</text>
<text x="494" y="151.6">10</text>
<text x="28.8" y="160.4">2</text>
<text x="30.3" y="158.6">2</text>
<text x="62.5" y="161.6">CH8</text>
<text x="469.3" y="158.6">3</text>
<text x="471.8" y="156.5">A0</text>
<text x="471.8" y="160">Alert</text>
<text x="491.5" y="160">VBUS</text>
<text x="491.5" y="156.5">VIN-</text>
<text x="494" y="158.6">8</text>
<text x="28.8" y="163.9">1</text>
<text x="30.3" y="162.1">1</text>
<text x="103.1" y="163.4">CH8_GATE</text>
<text x="469.3" y="162.1">4</text>
<text x="469.3" y="165.7">5</text>
<text x="471.8" y="163.5">SDA</text>
<text x="471.8" y="167.1">SCL</text>
<text x="491.5" y="167.1">VS+</text>
<text x="491.5" y="163.5">GND</text>
<text x="494" y="165.7">6</text>
<text x="494" y="162.1">7</text>
<text x="78.4" y="170.4">sense_CH8</text>
<text x="28.8" y="197.4">2</text>
<text x="30.3" y="195.7">2</text>
<text x="28.8" y="200.9">1</text>
<text x="30.3" y="199.2">1</text>
<text x="62.5" y="198.6">CH7</text>
<text x="103.1" y="200.4">CH7_GATE</text>
<text x="78.4" y="207.5">sense_CH7</text>
<text x="28.8" y="238">2</text>
<text x="30.3" y="239.7">1</text>
<text x="30.3" y="236.2">2</text>
<text x="62.5" y="239.2">CH6</text>
<text x="469.3" y="234.5">1</text>
<text x="469.3" y="238">2</text>
<text x="471.8" y="235.9">A1</text>
<text x="471.8" y="239.4">A0</text>
<text x="491.5" y="239.4">VIN-</text>
<text x="491.5" y="235.9">VIN+</text>
<text x="494" y="238">9</text>
<text x="494" y="234.5">10</text>
<text x="28.8" y="241.5">1</text>
<text x="103.1" y="241">CH6_GATE</text>
<text x="469.3" y="241.5">3</text>
<text x="469.3" y="245">4</text>
<text x="471.8" y="242.9">Alert</text>
<text x="491.5" y="242.9">VBUS</text>
<text x="494" y="245">7</text>
<text x="494" y="241.5">8</text>
<text x="78.4" y="249.8">sense_CH6</text>
<text x="469.3" y="248.6">5</text>
<text x="471.8" y="246.5">SDA</text>
<text x="471.8" y="250">SCL</text>
<text x="491.5" y="250">VS+</text>
<text x="491.5" y="246.5">GND</text>
<text x="494" y="248.6">6</text>
<text x="28.8" y="273.3">2</text>
<text x="30.3" y="275">1</text>
<text x="30.3" y="271.5">2</text>
<text x="62.5" y="274.5">CH5</text>
<text x="28.8" y="276.8">1</text>
<text x="103.1" y="276.3">CH5_GATE</text>
<text x="194" y="278.6">1</text>
<text x="195.4" y="280.3">R</text>
<text x="240.7" y="281.6">U11D_N</text>
<text x="78.4" y="283.3">sense_CH5</text>
<text x="194" y="282.1">2</text>
<text x="194" y="285.6">3</text>
<text x="195.4" y="283.8">RE#</text>
<text x="195.4" y="287.4">DE</text>
<text x="214" y="287.4">A</text>
<text x="214" y="283.8">B</text>
<text x="215.5" y="285.6">6</text>
<text x="215.5" y="282.1">7</text>
<text x="240.7" y="285.1">U11D_P</text>
<text x="194" y="289.1">4</text>
<text x="195.4" y="290.9">D</text>
<text x="469.3" y="319.1">1</text>
<text x="469.3" y="322.7">2</text>
<text x="471.8" y="320.5">A1</text>
<text x="491.5" y="320.5">VIN+</text>
<text x="494" y="322.7">9</text>
<text x="494" y="319.1">10</text>
<text x="469.3" y="326.2">3</text>
<text x="469.3" y="329.7">4</text>
<text x="471.8" y="324.1">A0</text>
<text x="471.8" y="327.6">Alert</text>
<text x="491.5" y="327.6">VBUS</text>
<text x="491.5" y="324.1">VIN-</text>
<text x="494" y="329.7">7</text>
<text x="494" y="326.2">8</text>
<text x="469.3" y="333.2">5</text>
<text x="471.8" y="331.1">SDA</text>
<text x="471.8" y="334.6">SCL</text>
<text x="491.5" y="334.6">VS+</text>
<text x="491.5" y="331.1">GND</text>
<text x="494" y="333.2">6</text>
</g>
<g font-size="3.2">
<text x="89.9" y="54.5">7</text>
<text x="91.4" y="56.3">GND</text>
<text x="214" y="290.9">GND</text>
<text x="215.5" y="289.1">5</text>
</g>
<g font-size="3.2" fill="#f00">
<text x="89.9" y="61.6">9</text>
<text x="91.4" y="63.4">VDD</text>
<text x="214" y="280.3">VCC</text>
<text x="215.5" y="278.6">8</text>
</g>
<g font-size="2.1" fill="#a54b4b">
<text x="484.3" y="105.4">1</text>
<text x="496.4" y="105.4">2</text>
<text x="484.3" y="193.5">1</text>
<text x="496.4" y="193.5">2</text>
<text x="484.3" y="276.4">1</text>
<text x="496.4" y="276.4">2</text>
<text x="484.3" y="361.1">1</text>
<text x="496.4" y="361.1">2</text>
</g>
</svg>
